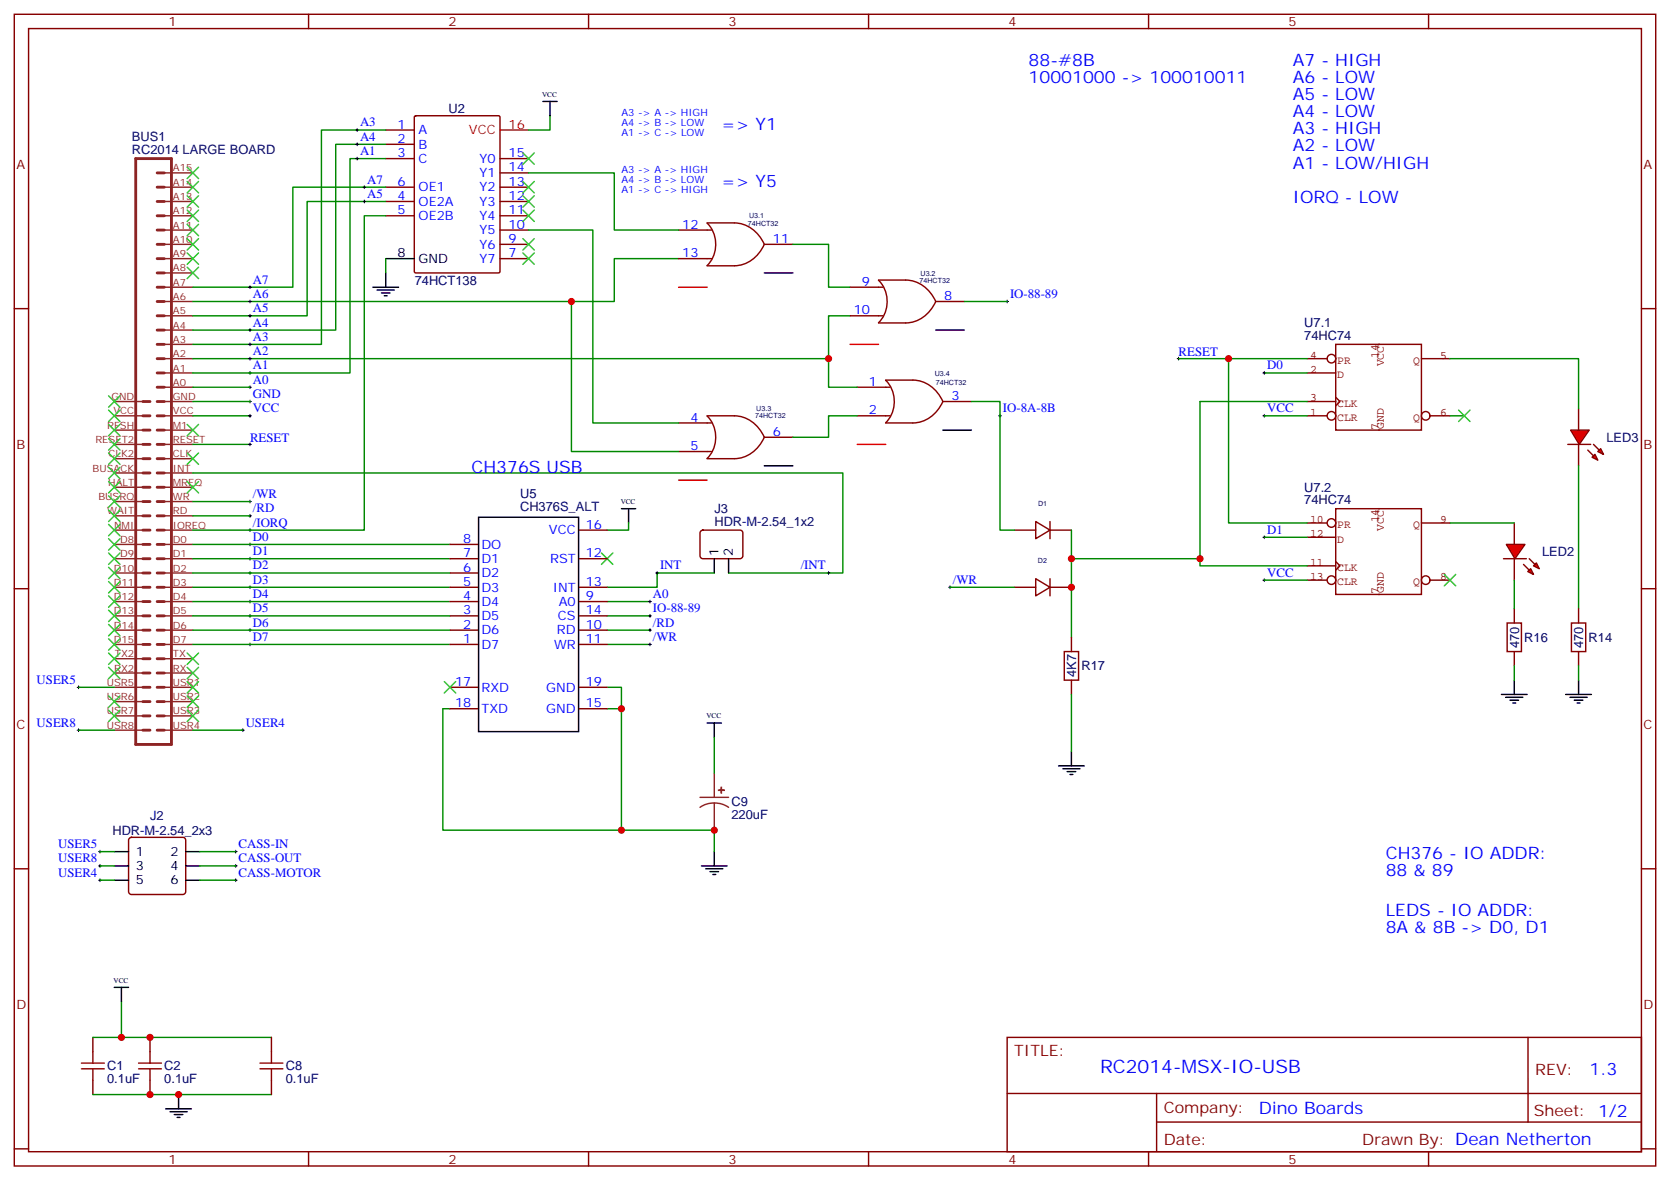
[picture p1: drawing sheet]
<svg xmlns="http://www.w3.org/2000/svg" width="412mm" height="292mm" viewBox="0 0 412 292" stroke-linecap="round" stroke-linejoin="round" font-family="sans-serif">
<g fill="none" stroke="#870000" stroke-width=".35">
<path d="M3.5 3.5h405.4v284.4h-405.4zM7.1 7.1h398.2v277.2h-398.2zM76.2 3.5v3.6M145.3 3.5v3.6M214.5 3.5v3.6M283.6 3.5v3.6M352.8 3.5v3.6M95.2 32.1h7.1M95.2 35.6h7.1M95.2 39.2h7.1M102.4 28.7l.3-.1h20.4l.3 .1 .1 38.3-.2 .3-20.6 .1-.3-.2zM123.5 39.2h7"/>
<path d="M95.2 49.7h7.1M95.2 53.3h7.1M95.2 46.2h7.1M123.5 49.7h7M123.5 53.3h7M123.5 46.2h7M123.5 56.8h7M123.5 42.7h7M167.6 56.8h8.1M174.6 55.1a7.5 7.5 0 0 1 0 10.5M174.6 55h6.7a8.4 8.4 0 0 1 7.4 5.3M3.5 76.2h3.6"/>
<path d="M123.5 63.9h7M123.5 60.3h7M167.6 63.9h8.1M188.7 60.3h7.1M188.7 60.3a8.4 8.4 0 0 1-7.4 5.3h-6.7M209.9 70.9h8.1M209.9 78h8.1M216.9 69.2a7.6 7.6 0 0 1 .1 10.5h6.7a8.4 8.4 0 0 0 7.4-5.3M217 69.1h6.7a8.4 8.4 0 0 1 7.4 5.3M231.1 74.4h7M405.3 76.2h3.6M211.7 95.6h8.1"/>
<path d="M218.7 93.9a7.5 7.5 0 0 1 0 10.5M218.7 93.8h6.7a8.4 8.4 0 0 1 7.4 5.3M232.8 99.1h7.1M232.8 99.1a8.4 8.4 0 0 1-7.4 5.3h-6.7M167.6 104.4h8.1M167.6 111.5h8.1M174.6 102.7a7.5 7.5 0 0 1 0 10.5M174.6 102.7h6.7a8.4 8.4 0 0 1 7.4 5.2M188.7 108h7.1M188.7 108a8.4 8.4 0 0 1-7.4 5.2h-6.7M211.7 102.7h8.1M173.1 131.1l.5-.2h9.1a.71 .71 0 0 1 .7 .7v5.6a.76 .76 0 0 1-.7 .7h-9.1a.76 .76 0 0 1-.7-.7v-5.6z"/>
<path d="M3.5 145.3h3.6M405.3 145.3h3.6M3.5 214.5h3.6M32 206.9l.5-.2h12.7a.71 .71 0 0 1 .7 .7v12.7a.76 .76 0 0 1-.7 .7h-12.7a.76 .76 0 0 1-.8-.7v-12.7zM405.3 214.5h3.6M22.9 256.1v3.5M37 256.1v3.5M248.7 256.1h156.6v28.2h-156.6zM377.3 256.1v20.9M22.9 266.7v3.5M37 266.7v3.5M248.7 270h156.5"/>
<path d="M285.6 277h119.6M285.6 270v14.1M3.5 283.6h3.6M76.2 284.3v3.6M145.3 284.3v3.6M214.5 284.3v3.6M283.6 284.3v3.6M352.8 284.3v3.6M405.3 283.6h3.6"/>
</g>
<g fill="none" stroke="#8c2424" stroke-width=".71">
<path d="M33.5 39.2h8.8v144.6h-8.8zM38.8 49.7h1.8M38.8 46.2h1.8M38.8 42.7h1.8M38.8 56.8h1.8M38.8 53.3h1.8M38.8 60.3h1.8M38.8 63.9h1.8M38.8 67.4h1.8M38.8 70.9h1.8M38.8 74.4h1.8M38.8 78h1.8"/>
<path d="M35.3 99.1h1.7M38.8 85h1.8M38.8 81.5h1.8M38.8 92.1h1.8M38.8 88.5h1.8M38.8 95.6h1.8M38.8 99.1h1.8M35.3 102.7h1.7M35.3 106.2h1.7M35.3 109.7h1.7M35.3 116.8h1.7M35.3 113.2h1.7"/>
<path d="M38.8 102.7h1.8M38.8 106.2h1.8M38.8 109.7h1.8M38.8 116.8h1.8M38.8 113.2h1.8M35.3 120.3h1.7M35.3 127.4h1.7M35.3 123.8h1.7M35.3 130.9h1.7M35.3 134.4h1.7M35.3 137.9h1.7M38.8 120.3h1.8"/>
<path d="M38.8 127.4h1.8M38.8 123.8h1.8M38.8 130.9h1.8M38.8 134.4h1.8M38.8 137.9h1.8M35.3 141.5h1.7M35.3 145h1.7M35.3 155.6h1.7M35.3 152h1.7M35.3 148.5h1.7M35.3 159.1h1.7M38.8 141.5h1.8"/>
<path d="M38.8 145h1.8M38.8 155.6h1.8M38.8 152h1.8M38.8 148.5h1.8M38.8 159.1h1.8M35.3 162.6h1.7M35.3 166.2h1.7M35.3 169.7h1.7M35.3 173.2h1.7M35.3 176.7h1.7M38.8 162.6h1.8M38.8 166.2h1.8"/>
<path d="M38.8 169.7h1.8M38.8 173.2h1.8M38.8 176.7h1.8M35.3 180.3h1.7M38.8 180.3h1.8"/>
</g>
<g fill="none" stroke="#8c2424" stroke-width=".35">
<path d="M40.6 42.7h7M40.6 46.2h7M40.6 49.7h7M40.6 53.3h7M40.6 56.8h7M40.6 60.3h7M40.6 63.9h7M40.6 67.4h7M40.6 70.9h7M40.6 74.4h7M40.6 78h7M28.2 99.1h7.1"/>
<path d="M40.6 81.5h7M40.6 85h7M40.6 88.5h7M40.6 92.1h7M40.6 95.6h7M40.6 99.1h7M28.2 102.7h7.1M28.2 106.2h7.1M28.2 109.7h7.1M28.2 113.2h7.1M28.2 116.8h7.1M40.6 102.7h7"/>
<path d="M40.6 106.2h7M40.6 109.7h7M40.6 113.2h7M40.6 116.8h7M28.2 120.3h7.1M28.2 123.8h7.1M28.2 127.4h7.1M28.2 130.9h7.1M28.2 134.4h7.1M28.2 137.9h7.1M40.6 120.3h7M40.6 123.8h7"/>
<path d="M40.6 127.4h7M40.6 130.9h7M40.6 134.4h7M40.6 137.9h7M28.2 141.5h7.1M28.2 145h7.1M28.2 148.5h7.1M28.2 152h7.1M28.2 155.6h7.1M28.2 159.1h7.1M40.6 141.5h7M40.6 145h7"/>
<path d="M40.6 148.5h7M40.6 152h7M40.6 155.6h7M40.6 159.1h7M28.2 162.6h7.1M28.2 166.2h7.1M28.2 169.7h7.1M28.2 173.2h7.1M28.2 176.7h7.1M40.6 162.6h7M40.6 166.2h7M40.6 169.7h7"/>
<path d="M40.6 173.2h7M40.6 176.7h7M28.2 180.3h7.1M40.6 180.3h7"/>
</g>
<g fill="none" stroke="#000" stroke-width=".35">
<path d="M134.1 25h3.5M135.8 25v3.6M92.1 70.9h6.3M93.1 71.6h4.3M94.2 72.3h2.1M94.9 73h.7M95.2 63.9h7.1M95.2 67.4v3.5M188.7 67.4h7.1M231.1 81.5h7M188.7 115h7.1M232.8 106.2h7.1"/>
<path d="M176.4 137.9v3.6M179.9 137.9v3.6M28.2 210.3h3.5M28.2 213.8h3.5M28.2 217.3h3.5M45.9 210.3h3.5M45.9 213.8h3.5M45.9 217.3h3.5M173.2 213.8h6.4M174.3 214.5h4.2M175.3 215.2h2.1M176 215.9h.7"/>
<path d="M176.4 210.3v3.5M28.2 243.8h3.5M30 243.8v3.5M40.9 273.8h6.4M42 274.5h4.2M43 275.2h2.2M43.7 275.9h.7M44.1 270.2v3.6"/>
</g>
<path d="M123.5 32.1h7M167.6 70.9h7M209.9 85h7.1M167.6 118.5h7M211.7 109.7h7" fill="none" stroke="#f00" stroke-width=".35"/>
<g fill="none" stroke="#008700" stroke-width=".35">
<path d="M95.2 32.1h-15.8v52.9h-31.8M95.2 35.6h-12.3v45.9h-35.3M135.8 28.6v3.5h-5.3M95.2 46.2h-22.9v24.7h-24.7M95.2 49.7h-19.4v28.3h-28.2M95.2 53.3h-5.2v77.6h-42.4M130.5 42.7h21.2v14.1h15.9M95.2 63.9v3.5M167.6 63.9h-15.9v10.5h-104.1M209.9 78h-5.3v10.5h-157M47.6 99.1h14.1M47.6 95.6h14.1"/>
<path d="M47.6 116.8h160.5v24.7h-28.2M47.6 102.7h14.1M47.6 123.8h14.1M47.6 127.4h14.1M47.6 134.4h63.5M47.6 137.9h63.5M47.6 148.5h63.5M47.6 159.1h63.5M47.6 155.6h63.5M47.6 141.5h63.5M47.6 145h63.5M47.6 152h63.5"/>
<path d="M149.9 148.5h10.6M149.9 159.1h10.6M149.9 155.6h10.6M176.4 141.5h-14.1v3.5h-12.4M19.4 169.7h8.8M19.4 180.3h8.8M47.6 180.3h12.4M24.7 210.3h3.5M24.7 213.8h3.5M24.7 217.3h3.5M49.4 210.3h8.8M49.4 213.8h8.8"/>
<path d="M49.4 217.3h8.8M30 247.3v8.8h-7.1M30 256.1h37"/>
</g>
<g fill="none" stroke="#3c3" stroke-width=".35">
<path d="M129.1 37.7l2.8 2.9M131.9 37.7l-2.8 2.9M46.2 58.9l2.8 2.8M46.2 55.4l2.8 2.8M46.2 51.9l2.8 2.8M46.2 48.3l2.8 2.9M46.2 44.8l2.8 2.8M46.2 41.3l2.8 2.8M49 58.9l-2.8 2.8M49 55.4l-2.8 2.8M49 51.9l-2.8 2.8M49 48.3l-2.8 2.9"/>
<path d="M49 44.8l-2.8 2.8M49 41.3l-2.8 2.8M129.1 48.3l2.8 2.9M129.1 51.9l2.8 2.8M129.1 44.8l2.8 2.8M129.1 58.9l2.8 2.8M131.9 48.3l-2.8 2.9M131.9 51.9l-2.8 2.8M131.9 58.9l-2.8 2.8M131.9 44.8l-2.8 2.8M46.2 66l2.8 2.8M46.2 62.4l2.8 2.9"/>
<path d="M49 66l-2.8 2.8M49 62.4l-2.8 2.9M26.8 97.7l2.8 2.8M29.6 97.7l-2.8 2.8M26.8 118.9l2.8 2.8M26.8 115.4l2.8 2.8M26.8 108.3l2.8 2.8M26.8 104.8l2.8 2.8M26.8 101.2l2.8 2.9M26.8 111.8l2.8 2.9M29.6 118.9l-2.8 2.8M29.6 115.4l-2.8 2.8"/>
<path d="M29.6 108.3l-2.8 2.8M29.6 104.8l-2.8 2.8M29.6 101.2l-2.8 2.9M29.6 111.8l-2.8 2.9M46.2 118.9l2.8 2.8M46.2 111.8l2.8 2.9M46.2 104.8l2.8 2.8M49 118.9l-2.8 2.8M49 111.8l-2.8 2.9M49 104.8l-2.8 2.8M26.8 136.5l2.8 2.8M26.8 133l2.8 2.8"/>
<path d="M26.8 129.5l2.8 2.8M26.8 125.9l2.8 2.9M26.8 122.4l2.8 2.8M29.6 136.5l-2.8 2.8M29.6 133l-2.8 2.8M29.6 129.5l-2.8 2.8M29.6 125.9l-2.8 2.9M29.6 122.4l-2.8 2.8M26.8 157.7l2.8 2.8M26.8 154.2l2.8 2.8M26.8 150.6l2.8 2.9M26.8 147.1l2.8 2.8"/>
<path d="M26.8 143.6l2.8 2.8M26.8 140.1l2.8 2.8M29.6 157.7l-2.8 2.8M29.6 154.2l-2.8 2.8M29.6 150.6l-2.8 2.9M29.6 147.1l-2.8 2.8M29.6 143.6l-2.8 2.8M29.6 140.1l-2.8 2.8M26.8 175.3l2.8 2.9M26.8 171.8l2.8 2.8M26.8 164.7l2.8 2.9M26.8 161.2l2.8 2.8"/>
<path d="M29.6 175.3l-2.8 2.9M29.6 171.8l-2.8 2.8M29.6 164.7l-2.8 2.9M29.6 161.2l-2.8 2.8M46.2 168.3l2.8 2.8M46.2 171.8l2.8 2.8M46.2 175.3l2.8 2.9M46.2 161.2l2.8 2.8M46.2 164.7l2.8 2.9M49 168.3l-2.8 2.8M49 171.8l-2.8 2.8M49 175.3l-2.8 2.9"/>
<path d="M49 161.2l-2.8 2.8M49 164.7l-2.8 2.9"/>
</g>
<g fill="none" stroke="#000" stroke-width=".25">
<path d="M61.4 78h.7M61.4 74.4h.7M61.4 70.9h.7M61.7 70.6v.7M61.7 74.1v.7M61.7 77.6v.7M61.4 99.1h.7M61.4 95.6h.7M61.4 92.1h.7M61.4 88.5h.7M61.4 85h.7M61.4 81.5h.7"/>
<path d="M61.7 81.1v.7M61.7 84.7v.7M61.7 88.2v.7M61.7 91.7v.7M61.7 95.2v.8M61.7 98.8v.7M61.4 102.7h.7M61.7 102.3v.7M61.4 123.8h.7M61.4 127.4h.7M61.4 130.9h.7M61.4 134.4h.7"/>
<path d="M61.4 137.9h.7M61.7 123.5v.7M61.7 127v.7M61.7 130.5v.7M61.7 134.1v.7M61.7 137.6v.7M61.4 141.5h.7M61.4 145h.7M61.4 148.5h.7M61.4 152h.7M61.4 155.6h.7M61.4 159.1h.7"/>
<path d="M61.7 141.1v.7M61.7 144.6v.7M61.7 148.2v.7M61.7 151.7v.7M61.7 155.2v.7M61.7 158.8v.7M160.2 148.5h.7M160.2 155.6h.7M160.2 159.1h.7M160.5 148.2v.7M160.5 155.2v.7M160.5 158.8v.7"/>
<path d="M204.3 141.5h.7M204.6 141.1v.7M19 169.7h.8M19.4 169.3v.7M19.4 179.9v.7M60 179.9v.7M19 180.3h.8M59.6 180.3h.7M24.3 210.3h.7M24.3 213.8h.7M24.3 217.3h.7M24.7 209.9v.7"/>
<path d="M24.7 213.4v.7M24.7 217v.7M57.9 210.3h.7M57.9 213.8h.7M57.9 217.3h.7M58.2 209.9v.7M58.2 213.4v.7M58.2 217v.7"/>
</g>
<path d="M22.9 259.6v2.9M37 259.6v2.9M20.1 263.9h5.7M20.1 262.5h5.7M22.9 263.9v2.8M34.2 263.9h5.7M34.2 262.5h5.7M37 263.9v2.8" fill="none" stroke="#a10000" stroke-width=".35"/>
<circle cx="340.4" cy="106.2" r=".18" fill="#850000"/>
<g fill="none" stroke="#850000" stroke-width=".35">
<path d="M322.8 92.1h7M322.8 99.1h7M322.8 88.5h4.9M329.8 85h21.2v21.2h-21.2zM329.8 98.1l1.1 1-1.1 1.1M351 88.5h7.1M322.8 102.7h4.9M353.1 102.7h5"/>
<circle cx="328.8" cy="88.5" r="1.06"/>
<circle cx="328.8" cy="102.7" r="1.06"/>
<circle cx="352.1" cy="102.7" r="1.06"/>
</g>
<g fill="#850000">
<circle cx="340.4" cy="85" r=".18"/>
<circle cx="340.4" cy="146.8" r=".18"/>
</g>
<g fill="none" stroke="#850000" stroke-width=".35">
<path d="M322.8 129.1h4.9M322.8 139.7h7M322.8 132.6h7M329.8 125.6h21.2v21.2h-21.2zM329.8 138.6l1.1 1.1-1.1 1.1M351 129.1h7.1M322.8 143.2h4.9M353.1 143.2h5"/>
<circle cx="328.8" cy="129.1" r="1.06"/>
<circle cx="328.8" cy="143.2" r="1.06"/>
<circle cx="352.1" cy="143.2" r="1.06"/>
</g>
<circle cx="340.4" cy="125.6" r=".18" fill="#850000"/>
<path d="M291 88.5h31.8M303.4 88.5v40.6h19.4M312.2 92.1h10.6M322.8 99.1h-26.5v40.6h26.5M47.6 109.7h14.1M312.2 102.7h10.6M358.1 102.7h3.5M312.2 132.6h10.6M312.2 143.2h10.6M22.9 270.2h44.1" fill="none" stroke="#008700" stroke-width=".35"/>
<path d="M290.7 88.5h.7M291 88.2v.7M311.9 92.1h.7M312.2 91.7v.7M61.4 109.7h.7M61.7 109.4v.7M311.9 102.7h.7M312.2 102.3v.7M311.9 132.6h.7M312.2 132.3v.7M311.9 143.2h.7M312.2 142.9v.7" fill="none" stroke="#000" stroke-width=".25"/>
<path d="M356.7 141.8l2.8 2.8M359.5 141.8l-2.8 2.8" fill="none" stroke="#3c3" stroke-width=".35"/>
<path d="M67 259.6v2.9M64.2 263.9h5.6M64.2 262.5h5.6M67 263.9v2.8" fill="none" stroke="#a10000" stroke-width=".35"/>
<path d="M372.2 153.8h3.5v7.1h-3.5zM373.9 150.3v3.5M373.9 160.9v3.5M67 256.1v3.5M67 266.7v3.5" fill="none" stroke="#870000" stroke-width=".35"/>
<g fill="#f00" stroke="#870000" stroke-width=".35">
<path d="M372 134.4h4.6l-2.5 3.5z"/>
<path d="M371.3 137.9h5.6z"/>
</g>
<g fill="#870000" stroke="#870000" stroke-width=".35">
<path d="M377.6 137.9l1.4 1.4z"/>
<path d="M376.2 139.3l1.4 1.5z"/>
</g>
<g fill="#f00" stroke="#870000" stroke-width=".35">
<path d="M378.7 139.7l.7-.7 .7 1.4z"/>
<path d="M377.3 141.1l.7-.7 .7 1.4z"/>
</g>
<path d="M373.9 129.1v5.3M373.9 137.9v5.3" fill="none" stroke="#870000" stroke-width=".35"/>
<path d="M95.2 39.2h-8.8v52.9h-38.8M130.5 56.8h15.9v47.6h21.2M141.1 74.4v37.1h26.5M195.8 60.3h8.8v10.6h5.3M358.1 129.1h15.8M373.9 143.2v7.1M149.9 175h3.6v30h22.9v5.3M373.9 164.4v3.5M176.4 182v8.9" fill="none" stroke="#008700" stroke-width=".35"/>
<path d="M174.6 178.5h3.6M176.4 178.5v3.5M370.8 171.4h6.3M371.8 172.2h4.3M372.9 172.9h2.1M373.6 173.6h.7M373.9 167.9v3.5" fill="none" stroke="#000" stroke-width=".35"/>
<g fill="none" stroke="#000" stroke-width=".25">
<path d="M87.8 39.2h.7M87.8 32.1h.7M87.8 35.6h.7M88.2 31.8v.7M88.2 35.3v.7M88.2 38.8v.7M89.6 49.7h.7M89.6 46.2h.7M90 45.9v.7M90 49.4v.7M248.4 74.4h.7M248.7 74.1v.7"/>
<path d="M246.6 102.7h.7M246.9 102.3v.7"/>
</g>
<path d="M129.1 62.4l2.8 2.9M131.9 62.4l-2.8 2.9" fill="none" stroke="#3c3" stroke-width=".35"/>
<path d="M172.9 196.8h7M176.4 198.3l-1.9 .2-1.6 .8M176.4 198.3l1.8 .2 1.7 .8M176.4 190.9v5.9M176.4 198.3v6.7" fill="none" stroke="#8c2424" stroke-width=".35"/>
<g fill="#8c2424" stroke="#8c2424" stroke-width=".35">
<path d="M177.4 195.1h1.5z"/>
<path d="M178.1 194.4l.1 1.4z"/>
</g>
<g fill="#f00" stroke="#870000" stroke-width=".35">
<path d="M387.9 106.2h4.5l-2.4 3.5z"/>
<path d="M387.2 109.7h5.6z"/>
</g>
<g fill="#870000" stroke="#870000" stroke-width=".35">
<path d="M393.5 109.7l1.4 1.4z"/>
<path d="M392.1 111.1l1.4 1.4z"/>
</g>
<g fill="#f00" stroke="#870000" stroke-width=".35">
<path d="M394.6 111.5l.7-.7 .7 1.4z"/>
<path d="M393.2 112.9l.7-.7 .7 1.4z"/>
</g>
<g fill="none" stroke="#870000" stroke-width=".35">
<path d="M389.8 100.9v5.3M389.8 109.7v5.3M111.1 137.9h7.1M111.1 134.4h7.1M142.9 130.9h7M142.9 137.9h7M250.5 130.9h5.3M255.8 128.8l3.5 2.1-3.5 2.1zM259.3 130.9h5.3M259.3 128.8v4.2M111.1 145h7.1M111.1 159.1h7.1"/>
<path d="M111.1 155.6h7.1M111.1 152h7.1M111.1 148.5h7.1M111.1 141.5h7.1M142.9 145h7M142.9 159.1h7M142.9 155.6h7M142.9 152h7M142.9 148.5h7M250.5 145h5.3M255.8 142.9l3.5 2.1-3.5 2.1zM259.3 142.9v4.2"/>
<path d="M259.3 145h5.3M264.6 157.3v3.6M388.1 153.8h3.5v7.1h-3.5zM389.8 150.3v3.5M111.1 169.7h7.1M111.1 175h7.1M142.9 169.7h7M142.9 175h7M262.8 160.9h3.5v7h-3.5zM264.6 167.9v3.5M389.8 160.9v3.5"/>
</g>
<g fill="none" stroke="#008700" stroke-width=".35">
<path d="M238.1 74.4h10.6M204.6 88.5v7.1h7.1M239.9 99.1h7v31.8h3.6M358.1 88.5h31.7v12.4M211.7 102.7h-7.1v5.3h-8.8M389.8 115v35.3M155.2 129.1v1.8h-5.3M264.6 130.9v26.4M264.6 137.9h31.7M149.9 152h10.6M234.6 145h15.9M111.1 175h-1.7v30h44.1"/>
<path d="M149.9 169.7h3.6v5.3M264.6 171.4v14.2M389.8 164.4v3.5"/>
</g>
<g fill="none" stroke="#000" stroke-width=".35">
<path d="M118.2 127.7h24.7v52.9h-24.7zM153.5 125.6h3.5M155.2 125.6v3.5M386.6 171.4h6.4M387.7 172.2h4.2M388.8 172.9h2.1M389.5 173.6h.7M389.8 167.9v3.5M261.4 189.1h6.4M262.5 189.8h4.2M263.5 190.5h2.1M264.2 191.2h.7"/>
<path d="M264.6 185.6v3.5"/>
</g>
<path d="M360.2 101.2l2.8 2.9M363 101.2l-2.8 2.9M148.5 136.5l2.8 2.8M151.3 136.5l-2.8 2.8M109.7 168.3l2.8 2.8M112.5 168.3l-2.8 2.8" fill="none" stroke="#3c3" stroke-width=".35"/>
<path d="M160.2 152h.7M160.5 151.7v.7M161.9 141.5h.7M162.3 141.1v.7M234.2 145h.7M234.6 144.6v.7" fill="none" stroke="#000" stroke-width=".25"/>
<g fill="#c00">
<circle cx="30" cy="256.1" r=".88"/>
<circle cx="303.4" cy="88.5" r=".88"/>
<circle cx="37" cy="256.1" r=".88"/>
<circle cx="37" cy="270.2" r=".88"/>
<circle cx="44.1" cy="270.2" r=".88"/>
<circle cx="204.6" cy="88.5" r=".88"/>
<circle cx="141.1" cy="74.4" r=".88"/>
<circle cx="264.6" cy="145" r=".88"/>
<circle cx="296.3" cy="137.9" r=".88"/>
<circle cx="264.6" cy="137.9" r=".88"/>
<circle cx="176.4" cy="205" r=".88"/>
<circle cx="153.5" cy="175" r=".88"/>
<circle cx="153.5" cy="205" r=".88"/>
</g>
<text font-size="4.6" fill="#00f" x="271.6" y="264.9">RC2014-MSX-IO-USB</text>
<g font-size="4.2" fill="#00f">
<text x="254" y="16.2">88-#8B</text>
<text x="319.3" y="16.2">A7 - HIGH</text>
<text x="254" y="20.5">10001000 -&gt; 100010011</text>
<text x="319.3" y="20.5">A6 - LOW</text>
<text x="319.3" y="24.7">A5 - LOW</text>
<text x="319.3" y="28.9">A4 - LOW</text>
<text x="178.2" y="32.1">=&gt; Y1</text>
<text x="319.3" y="33.2">A3 - HIGH</text>
<text x="319.3" y="37.4">A2 - LOW</text>
<text x="319.3" y="41.6">A1 - LOW/HIGH</text>
<text x="178.2" y="46.2">=&gt; Y5</text>
<text x="319.3" y="50.1">IORQ - LOW</text>
<text x="116.4" y="116.8">CH376S USB</text>
<text x="342.2" y="212">CH376 - IO ADDR:</text>
<text x="342.2" y="216.3">88 &amp; 89</text>
<text x="342.2" y="226.1">LEDS - IO ADDR:</text>
<text x="342.2" y="230.4">8A &amp; 8B -&gt; D0, D1</text>
<text x="392.5" y="265.4">1.3</text>
<text x="310.9" y="274.9">Dino Boards</text>
</g>
<g font-size="3.9" fill="#800">
<text x="250.5" y="260.7">TITLE:</text>
<text x="379.1" y="265.4">REV:</text>
<text x="287.4" y="274.9">Company:</text>
<text x="378.7" y="275.5">Sheet: 1/2</text>
<text x="287.4" y="282.6">Date:</text>
<text x="336.4" y="282.7">Drawn By: Dean Netherton</text>
</g>
<g font-size="3.2" fill="#800">
<text x="41.6" y="6.5">1</text>
<text x="110.8" y="6.5">2</text>
<text x="179.9" y="6.5">3</text>
<text x="249.1" y="6.5">4</text>
<text x="318.2" y="6.5">5</text>
<text x="4.1" y="41.6">A</text>
<text x="405.9" y="41.6">A</text>
<text x="4.1" y="110.8">B</text>
<text x="405.9" y="110.8">B</text>
<text x="4.1" y="179.9">C</text>
<text x="405.9" y="179.9">C</text>
<text x="4.1" y="249.1">D</text>
<text x="405.9" y="249.1">D</text>
<text x="41.6" y="287.3">1</text>
<text x="110.8" y="287.3">2</text>
<text x="179.9" y="287.3">3</text>
<text x="249.1" y="287.3">4</text>
<text x="318.2" y="287.3">5</text>
</g>
<g font-size="3.2" fill="#000080">
<text x="110.8" y="28">U2</text>
<text x="32.6" y="34.9">BUS1</text>
<text x="32.6" y="38.1">RC2014 LARGE BOARD</text>
<text x="102.4" y="70.3">74HCT138</text>
<text x="322.1" y="84">74HC74</text>
<text x="322.1" y="80.8">U7.1</text>
<text x="396.7" y="109.1">LED3</text>
<text x="128.4" y="122.9">U5</text>
<text x="322.1" y="124.5">74HC74</text>
<text x="322.1" y="121.4">U7.2</text>
<text x="128.4" y="126.1">CH376S_ALT</text>
<text x="176.4" y="129.8">HDR-M-2.54_1x2</text>
<text x="176.4" y="126.6">J3</text>
<text x="380.8" y="137.3">LED2</text>
<text x="375.1" y="160.1" transform="rotate(-90 375.1 160.1)">470</text>
<text x="376.4" y="158.5">R16</text>
<text x="391" y="160.1" transform="rotate(-90 391 160.1)">470</text>
<text x="392.3" y="158.5">R14</text>
<text x="265.8" y="167.1" transform="rotate(-90 265.8 167.1)">4K7</text>
<text x="267.1" y="165.5">R17</text>
<text x="37.1" y="202.4">J2</text>
<text x="180.6" y="202.2">220uF</text>
<text x="180.6" y="199.1">C9</text>
<text x="27.8" y="206.1">HDR-M-2.54_2x3</text>
<text x="26.5" y="267.4">0.1uF</text>
<text x="26.5" y="264.2">C1</text>
<text x="40.6" y="267.4">0.1uF</text>
<text x="40.6" y="264.2">C2</text>
<text x="70.6" y="267.4">0.1uF</text>
<text x="70.6" y="264.2">C8</text>
</g>
<g font-size="3.2" fill="#00f">
<text x="88.9" y="31.2">A3</text>
<text x="88.9" y="34.7">A4</text>
<text x="98.2" y="31.8">1</text>
<text x="98.2" y="35.3">2</text>
<text x="103.4" y="33.2">A</text>
<text x="88.9" y="38.3">A1</text>
<text x="98.2" y="38.8">3</text>
<text x="103.4" y="36.7">B</text>
<text x="103.4" y="40.2">C</text>
<text x="118.4" y="40.2">Y0</text>
<text x="125.6" y="38.8">15</text>
<text x="90.7" y="45.3">A7</text>
<text x="98.2" y="45.9">6</text>
<text x="103.4" y="47.3">OE1</text>
<text x="118.4" y="47.3">Y2</text>
<text x="118.4" y="43.7">Y1</text>
<text x="125.6" y="45.9">13</text>
<text x="125.6" y="42.3">14</text>
<text x="90.7" y="48.9">A5</text>
<text x="98.2" y="49.4">4</text>
<text x="98.2" y="52.9">5</text>
<text x="103.4" y="50.8">OE2A</text>
<text x="118.4" y="50.8">Y3</text>
<text x="125.6" y="52.9">11</text>
<text x="125.6" y="49.4">12</text>
<text x="103.4" y="54.3">OE2B</text>
<text x="118.4" y="57.9">Y5</text>
<text x="118.4" y="54.3">Y4</text>
<text x="125.6" y="60">9</text>
<text x="125.6" y="56.4">10</text>
<text x="168.5" y="56.4">12</text>
<text x="190.9" y="60">11</text>
<text x="118.4" y="64.9">Y7</text>
<text x="118.4" y="61.4">Y6</text>
<text x="125.6" y="63.5">7</text>
<text x="168.5" y="63.5">13</text>
<text x="62.4" y="70">A7</text>
<text x="212.8" y="70.6">9</text>
<text x="62.4" y="77.1">A5</text>
<text x="62.4" y="73.6">A6</text>
<text x="210.8" y="77.6">10</text>
<text x="233.2" y="74.1">8</text>
<text x="249.4" y="73.6">IO-88-89</text>
<text x="62.4" y="80.6">A4</text>
<text x="62.4" y="87.7">A2</text>
<text x="62.4" y="84.1">A3</text>
<text x="291" y="87.9">RESET</text>
<text x="62.4" y="94.7">A0</text>
<text x="62.4" y="91.2">A1</text>
<text x="214.6" y="95.2">1</text>
<text x="312.9" y="91.2">D0</text>
<text x="62.4" y="98.2">GND</text>
<text x="62.4" y="101.8">VCC</text>
<text x="234.9" y="98.8">3</text>
<text x="247.6" y="101.8">IO-8A-8B</text>
<text x="312.9" y="101.8">VCC</text>
<text x="170.5" y="104.1">4</text>
<text x="190.9" y="107.6">6</text>
<text x="214.6" y="102.3">2</text>
<text x="61.7" y="109.1">RESET</text>
<text x="170.5" y="111.1">5</text>
<text x="62.4" y="122.9">/WR</text>
<text x="62.4" y="126.5">/RD</text>
<text x="62.4" y="130">/IORQ</text>
<text x="135.6" y="131.9">VCC</text>
<text x="144.6" y="130.5">16</text>
<text x="312.9" y="131.8">D1</text>
<text x="62.4" y="133.5">D0</text>
<text x="62.4" y="137.1">D1</text>
<text x="114.4" y="137.6">7</text>
<text x="114.4" y="134.1">8</text>
<text x="118.9" y="135.5">DO</text>
<text x="144.6" y="137.6">12</text>
<text x="62.4" y="140.6">D2</text>
<text x="114.4" y="141.1">6</text>
<text x="118.9" y="142.5">D2</text>
<text x="118.9" y="139">D1</text>
<text x="135.8" y="139">RST</text>
<text x="163" y="140.6">INT</text>
<text x="197.7" y="140.6">/INT</text>
<text x="312.9" y="142.3">VCC</text>
<text x="62.4" y="144.1">D3</text>
<text x="62.4" y="147.6">D4</text>
<text x="114.4" y="148.2">4</text>
<text x="114.4" y="144.6">5</text>
<text x="118.9" y="149.6">D4</text>
<text x="118.9" y="146.1">D3</text>
<text x="136.5" y="146.1">INT</text>
<text x="138" y="149.6">A0</text>
<text x="144.6" y="148.2">9</text>
<text x="144.6" y="144.6">13</text>
<text x="161.2" y="147.6">A0</text>
<text x="235.3" y="144.1">/WR</text>
<text x="62.4" y="151.2">D5</text>
<text x="62.4" y="154.7">D6</text>
<text x="114.4" y="155.2">2</text>
<text x="114.4" y="151.7">3</text>
<text x="118.9" y="153.1">D5</text>
<text x="137.8" y="153.1">CS</text>
<text x="144.6" y="155.2">10</text>
<text x="144.6" y="151.7">14</text>
<text x="161.2" y="151.2">IO-88-89</text>
<text x="161.2" y="154.7">/RD</text>
<text x="62.4" y="158.2">D7</text>
<text x="114.4" y="158.8">1</text>
<text x="118.9" y="160.2">D7</text>
<text x="118.9" y="156.6">D6</text>
<text x="136.8" y="160.2">WR</text>
<text x="137.5" y="156.6">RD</text>
<text x="144.6" y="158.8">11</text>
<text x="161.2" y="158.2">/WR</text>
<text x="9" y="168.8">USER5</text>
<text x="112.4" y="169.3">17</text>
<text x="118.9" y="170.7">RXD</text>
<text x="134.9" y="170.7">GND</text>
<text x="144.6" y="169.3">19</text>
<text x="9" y="179.4">USER8</text>
<text x="60.7" y="179.4">USER4</text>
<text x="112.4" y="174.6">18</text>
<text x="118.9" y="176">TXD</text>
<text x="134.9" y="176">GND</text>
<text x="144.6" y="174.6">15</text>
<text x="14.3" y="209.4">USER5</text>
<text x="58.9" y="209.4">CASS-IN</text>
<text x="14.3" y="212.9">USER8</text>
<text x="58.9" y="212.9">CASS-OUT</text>
<text x="14.3" y="216.4">USER4</text>
<text x="58.9" y="216.4">CASS-MOTOR</text>
</g>
<g font-size="3.2" fill="#f00">
<text x="115.8" y="33.2">VCC</text>
<text x="125.6" y="31.8">16</text>
</g>
<g font-size="3.2">
<text x="98.2" y="63.5">8</text>
<text x="103.4" y="64.9">GND</text>
<text x="177.4" y="137.2" transform="rotate(-90 177.4 137.2)">1</text>
<text x="181" y="137.2" transform="rotate(-90 181 137.2)">2</text>
<text x="33.5" y="211.3">1</text>
<text x="33.5" y="214.8">3</text>
<text x="42.1" y="211.3">2</text>
<text x="42.1" y="214.8">4</text>
<text x="33.5" y="218.4">5</text>
<text x="42.1" y="218.4">6</text>
</g>
<g font-size="2.8" fill="#840000">
<text x="323.5" y="88.5">4</text>
<text x="330.2" y="89.9">PR</text>
<text x="340.4" y="88.4" transform="rotate(-90 340.4 88.4)">14</text>
<text x="349" y="89.9">Q</text>
<text x="355.7" y="88.5">5</text>
<text x="323.5" y="92">2</text>
<text x="330.2" y="93.4">D</text>
<text x="341.8" y="90.5" transform="rotate(-90 341.8 90.5)">VCC</text>
<text x="323.5" y="99.1">3</text>
<text x="330.2" y="100.5">CLK</text>
<text x="323.5" y="102.6">1</text>
<text x="330.2" y="104">CLR</text>
<text x="340.4" y="106.2" transform="rotate(-90 340.4 106.2)">7</text>
<text x="341.8" y="105.8" transform="rotate(-90 341.8 105.8)">GND</text>
<text x="349" y="104">Q</text>
<text x="355.7" y="102.6">6</text>
<text x="323.5" y="129.1">10</text>
<text x="330.2" y="130.4">PR</text>
<text x="340.4" y="129" transform="rotate(-90 340.4 129)">14</text>
<text x="341.8" y="131" transform="rotate(-90 341.8 131)">VCC</text>
<text x="349" y="130.4">Q</text>
<text x="355.7" y="129.1">9</text>
<text x="323.5" y="132.6">12</text>
<text x="330.2" y="134">D</text>
<text x="323.5" y="139.7">11</text>
<text x="323.5" y="143.2">13</text>
<text x="330.2" y="141">CLK</text>
<text x="355.7" y="143.2">8</text>
<text x="330.2" y="144.6">CLR</text>
<text x="340.4" y="146.8" transform="rotate(-90 340.4 146.8)">7</text>
<text x="341.8" y="146.4" transform="rotate(-90 341.8 146.4)">GND</text>
<text x="349" y="144.6">Q</text>
</g>
<g font-size="2.5" fill="#00f">
<text x="153.5" y="28.6">A3 -&gt; A -&gt; HIGH</text>
<text x="153.5" y="31">A4 -&gt; B -&gt; LOW</text>
<text x="153.5" y="33.5">A1 -&gt; C -&gt; LOW</text>
<text x="153.5" y="42.7">A3 -&gt; A -&gt; HIGH</text>
<text x="153.5" y="45.2">A4 -&gt; B -&gt; LOW</text>
<text x="153.5" y="47.6">A1 -&gt; C -&gt; HIGH</text>
</g>
<g font-size="2.5" fill="#8d2323">
<text x="42.7" y="42.3">A15</text>
<text x="42.7" y="45.9">A14</text>
<text x="42.7" y="49.4">A13</text>
<text x="42.7" y="52.9">A12</text>
<text x="42.7" y="56.4">A11</text>
<text x="42.7" y="60">A10</text>
<text x="42.7" y="63.5">A9</text>
<text x="42.7" y="67">A8</text>
<text x="42.7" y="70.6">A7</text>
<text x="42.7" y="74.1">A6</text>
<text x="42.7" y="77.6">A5</text>
<text x="42.7" y="81.1">A4</text>
<text x="42.7" y="84.7">A3</text>
<text x="42.7" y="88.2">A2</text>
<text x="42.7" y="91.7">A1</text>
<text x="42.7" y="95.2">A0</text>
<text x="27.5" y="98.8">GND</text>
<text x="42.7" y="98.8">GND</text>
<text x="26.5" y="105.8">RFSH</text>
<text x="28" y="102.3">VCC</text>
<text x="42.7" y="102.3">VCC</text>
<text x="42.7" y="105.8">M1</text>
<text x="23.5" y="109.4">RESET2</text>
<text x="26.8" y="112.9">CLK2</text>
<text x="42.7" y="109.4">RESET</text>
<text x="42.7" y="112.9">CLK</text>
<text x="22.9" y="116.4">BUSACK</text>
<text x="26.7" y="119.9">HALT</text>
<text x="42.7" y="116.4">INT</text>
<text x="42.7" y="119.9">MREQ</text>
<text x="24.3" y="123.5">BUSRQ</text>
<text x="42.7" y="123.5">WR</text>
<text x="26.5" y="127">WAIT</text>
<text x="28.2" y="130.5">NMI</text>
<text x="42.7" y="127">RD</text>
<text x="42.7" y="130.5">IOREQ</text>
<text x="29.7" y="134.1">D8</text>
<text x="29.7" y="137.6">D9</text>
<text x="42.7" y="134.1">D0</text>
<text x="42.7" y="137.6">D1</text>
<text x="28.1" y="141.1">D10</text>
<text x="42.7" y="141.1">D2</text>
<text x="28.1" y="144.6">D11</text>
<text x="28.1" y="148.2">D12</text>
<text x="42.7" y="144.6">D3</text>
<text x="42.7" y="148.2">D4</text>
<text x="28.1" y="151.7">D13</text>
<text x="28.1" y="155.2">D14</text>
<text x="42.7" y="151.7">D5</text>
<text x="42.7" y="155.2">D6</text>
<text x="28.1" y="158.8">D15</text>
<text x="42.7" y="158.8">D7</text>
<text x="28.2" y="165.8">RX2</text>
<text x="28.4" y="162.3">TX2</text>
<text x="42.7" y="162.3">TX</text>
<text x="42.7" y="165.8">RX</text>
<text x="26.4" y="169.3">USR5</text>
<text x="26.4" y="172.9">USR6</text>
<text x="42.7" y="169.3">USR1</text>
<text x="42.7" y="172.9">USR2</text>
<text x="26.4" y="176.4">USR7</text>
<text x="26.4" y="179.9">USR8</text>
<text x="42.7" y="176.4">USR3</text>
<text x="42.7" y="179.9">USR4</text>
</g>
<g font-size="1.8">
<text x="133.9" y="23.9">VCC</text>
<text x="153.3" y="124.5">VCC</text>
<text x="174.5" y="177.4">VCC</text>
<text x="28.1" y="242.6">VCC</text>
</g>
<g font-size="1.8" fill="#000080">
<text x="185" y="53.9">U3.1</text>
<text x="184.7" y="55.7">74HCT32</text>
<text x="227" y="69.8">74HCT32</text>
<text x="227.3" y="68">U3.2</text>
<text x="230.8" y="92.7">U3.4</text>
<text x="231.1" y="95">74HCT32</text>
<text x="186.7" y="101.6">U3.3</text>
<text x="186.5" y="103.3">74HCT32</text>
<text x="256.3" y="125">D1</text>
<text x="256.3" y="139.1">D2</text>
</g>
</svg>
